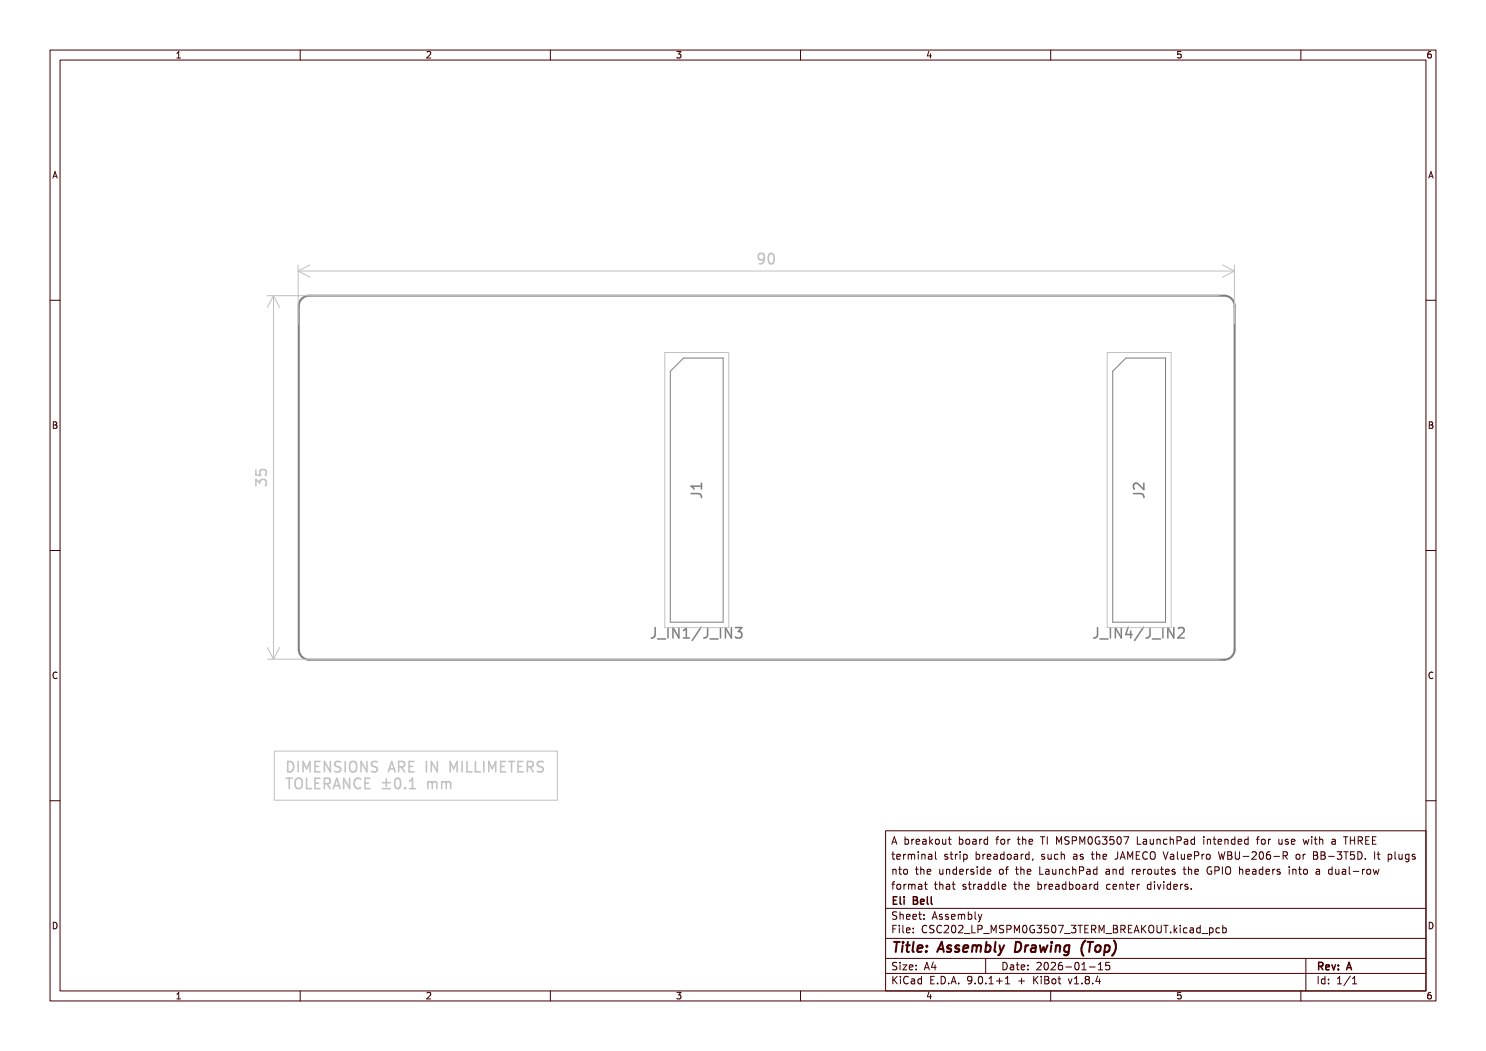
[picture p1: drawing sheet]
<svg xmlns="http://www.w3.org/2000/svg" width="297mm" height="210mm" viewBox="0 0 297 210" stroke-linecap="round" stroke-linejoin="round" font-family="sans-serif">
<path d="M60.3 59.7l.9-.5 .6-.1h182.9a2.08 2.08 0 0 1 2.1 2.1v68.5a2.08 2.08 0 0 1-2.1 2.1h-182.9a2.08 2.08 0 0 1-2.1-2.1v-68.5l.1-.6z" fill="none" stroke="#818181" stroke-width=".42"/>
<g fill="none" stroke="#848484" stroke-width=".31">
<path d="M138.1 98.6h1.5a.67 .67 0 0 1 .6 .8M140.2 96.5v1.2M140.2 97.1h-2.1l.6 .6M226.5 98.6h1.5a.67 .67 0 0 1 .6 .8M228.6 96.5v1.3l-1.2-1.2a.56 .56 0 0 0-.9 .3v.5l.2 .3M130.9 125.4v1.5a.67 .67 0 0 1-.8 .6M131.4 127.7h1.6M133.5 125.4v2.1M135.7 125.4v2.1l-1.2-2.1v2.1M136.6 127.5h1.2M136.6 126l.6-.6v2.1M140.1 125.3l-1.7 2.7"/>
<path d="M141.4 125.4v1.5a.67 .67 0 0 1-.8 .6M141.9 127.7h1.6M144 125.4v2.1M146.2 125.4v2.1l-1.2-2.1v2.1M147 125.4h1.3l-.7 .8a.56 .56 0 0 1 .7 .4v.5l-.2 .3-.8 .1-.3-.2M219.4 125.4v1.5a.67 .67 0 0 1-.8 .6M219.9 127.7h1.5M221.9 125.4v2.1M224.1 125.4v2.1l-1.2-2.1v2.1M225.5 125.3l-.5 1.5h1.3M226 126.1v1.4M228.6 125.3l-1.8 2.7"/>
<path d="M229.8 125.4v1.5a.67 .67 0 0 1-.7 .6M230.3 127.7h1.6M232.4 125.4v2.1M234.6 125.4v2.1l-1.2-2.1v2.1M235.5 125.6l.3-.2 .7 .1a.56 .56 0 0 1 .1 .8l-1.2 1.2h1.3"/>
</g>
<path d="M134 74.2l2.6-2.7h7.9v52.8h-10.5zM222.4 74.2l2.6-2.7h8v52.8h-10.6z" fill="none" stroke="#848484" stroke-width=".21"/>
<path d="M132.9 70.4h12.8v55h-12.8zM221.3 70.4h12.8v55h-12.8z" fill="none" stroke="#c2c2c2" stroke-width=".2"/>
<g fill="none" stroke="#c2c2c2" stroke-width=".31">
<path d="M152.8 51.5l-.4 .4h-.4l-.4-.4v-.5l.2-.3 .6-.1 .3 .2a1.37 1.37 0 0 1-.5 1.9h-.4M153.8 50.7a.49 .49 0 0 1 .8 .3 1.07 1.07 0 0 1-.6 1.7 1.38 1.38 0 0 1-.2-2zM51.1 93.9v1l1 .1-.2-.3 .1-.7 .3-.2 .7 .1 .2 .3v.5l-.2 .3M51.1 97.1v-1.3l.8 .7a.56 .56 0 0 1 .4-.7h.5l.3 .2 .1 .8-.2 .3M57.2 155.5h1.2M57.5 152.2a1.05 1.05 0 0 1 1.2 1 1.05 1.05 0 0 1-1.2 1zM57.8 155.5v2.1M59.3 155.6a.69 .69 0 0 1 .7 0 .69 .69 0 0 1 .4 .6v.7a.69 .69 0 0 1-.7 .7 .69 .69 0 0 1-.7-.7v-.7zM59.6 152.2v2M60.6 154.2v-2l.7 1.4 .7-1.4v2M61.3 155.5v2.1h1M63 153.1h.6"/>
<path d="M63 156.5h.6M63.9 152.2h-.9v2h.9M63.9 155.5h-.9v2.1h.9M64.8 156.6h.8a.56 .56 0 0 0 .4-.6 .56 .56 0 0 0-.4-.5h-.8v2.1M65.3 156.6l.7 1M66 152.2v2l-1.2-2v2M66.6 157.6l.7-2.1 .7 2.1M66.8 157h1M68.1 152.3h-1a.5 .5 0 0 0-.2 .5 .5 .5 0 0 0 .4 .3 .76 .76 0 0 1 .8 .5l-.1 .4-.3 .2-.8-.1M69 152.2v2M69.9 155.5v2.1l-1.2-2.1v2.1M70.2 152.3a.69 .69 0 0 1 .7-.1 .69 .69 0 0 1 .4 .6v.7a.69 .69 0 0 1-.7 .8 .69 .69 0 0 1-.7-.8v-.7z"/>
<path d="M72.1 155.7a.84 .84 0 0 0-1.1 0 .84 .84 0 0 0-.2 1 .78 .78 0 0 0 .4 .8 .78 .78 0 0 0 .9-.1M72.9 156.5h.7M73.3 152.2v2l-1.1-2v2M73.9 155.5h-1v2.1h1M75.4 152.3h-1a.5 .5 0 0 0-.2 .5 .5 .5 0 0 0 .4 .3 .76 .76 0 0 1 .8 .5l-.1 .4-.3 .2-.8-.1M76.4 157.6h1.6M76.4 156.4h1.6M77.2 155.6v1.6M77.6 154.2l.7-2 .7 2M77.8 153.6h1M79.2 155.6a.49 .49 0 0 1 .8 .3 1.07 1.07 0 0 1-.6 1.7 1.38 1.38 0 0 1-.2-2zM79.7 153.2h.8a.56 .56 0 0 0 .4-.5 .56 .56 0 0 0-.4-.5h-.8v2"/>
<path d="M80.2 153.2l.7 1M81 157.4v.2M81.8 153.1h.7M81.9 157.6h1.1M81.9 156.1l.6-.6v2.1M82.7 152.2h-.9v2h.9M85.2 152.2v2M85.5 156.2v1.4M85.5 156.4a.51 .51 0 0 1 .9 .1M86.4 156.5l.3-.3 .5 .1 .1 1.3M86.4 156.5v1.1M87.4 152.2v2l-1.2-2v2"/>
<path d="M88.3 156.4a.51 .51 0 0 1 .9 .1M88.3 156.2v1.4M89.2 156.5l.3-.3 .5 .1 .1 1.3M89.2 156.5v1.1M90 154.2v-2l.7 1.4 .7-1.4v2M92.3 152.2v2M93.3 152.2v2h1M95 152.2v2h1M96.7 152.2v2M97.7 154.2v-2l.7 1.4 .7-1.4v2M100.1 153.1h.7M101.1 152.2h-1v2h1"/>
<path d="M101.6 152.2h1.2M102.2 152.2v2M103.5 153.1h.7M104.5 152.2h-1v2h1M105.4 153.2h.8a.56 .56 0 0 0 .4-.5 .56 .56 0 0 0-.4-.5h-.8v2M105.9 153.2l.7 1M108.6 152.3h-1a.5 .5 0 0 0-.2 .5 .5 .5 0 0 0 .4 .3 .76 .76 0 0 1 .8 .5l-.1 .4-.3 .2-.8-.1"/>
</g>
<g fill="none" stroke="#c2c2c2" stroke-width=".21">
<path d="M53.4 59.1h190.2M54.7 59.1v72.6M54.7 59.1l1.2 2.3M54.7 59.1l-1.3 2.3M59.6 52.9v11.9M59.6 54.2h187.1M59.6 54.2l2.3 1.2M61.9 52.9l-2.3 1.3M244.4 52.9l2.3 1.3M246.7 52.9v11.7M246.7 54.2l-2.3 1.2M53.4 131.7h190.2"/>
<path d="M53.4 129.4l1.3 2.3M55.9 129.4l-1.2 2.3M54.8 150.1h56.6v9.8h-56.6z"/>
</g>
<g fill="none" stroke="#480000" stroke-width=".2">
<path d="M10 10h277v190h-277zM12 12h273v186h-273zM35.3 11.6h.8M35.3 10.7l.4-.4v1.3M60 10v2M85.3 10.4l.5-.1 .3 .4-.8 .9h.8M110 10v2M135.3 10.3h.8l-.4 .5 .3 .1v.6l-.2 .1-.5-.1M160 10v2M185.7 10.2l-.4 1h.9M186 10.7v.9M210 10v2"/>
<path d="M236 10.3h-.6l-.1 .6 .2-.1 .5 .1 .1 .1-.1 .5-.2 .1-.5-.1M260 10v2M286 10.3l-.4 .1-.2 .2-.1 .7 .3 .3 .4-.1 .1-.5-.1-.1-.4-.1-.3 .2M10.6 35.6l.4-1.3 .4 1.3M10.7 35.2h.6M285.6 35.6l.4-1.3 .4 1.3M285.7 35.2h.6M10 60h2M285 60h2M10.7 84.3h.4l.2 .2-.2 .4 .2 .1 .1 .3-.2 .3h-.5zM10.7 84.9h.4M285.7 84.3h.4l.2 .2-.2 .4 .2 .1 .1 .3-.2 .3h-.5z"/>
<path d="M285.7 84.9h.4M10 110h2M285 110h2M11.4 134.4a.62 .62 0 0 0-.9 .5 .62 .62 0 0 0 .7 .7l.2-.1M286.4 134.4a.62 .62 0 0 0-.9 .5 .62 .62 0 0 0 .7 .7l.2-.1M10 160h2M285 160h2M177 166h108v32h-108zM178.2 176.7h.6M178.2 170.7h.6M178.2 168.7l.5-1.5 .5 1.5M178.4 168.3h.7"/>
<path d="M178.5 170.2v1.3l.3 .2M178.5 173.7v1M178.5 173.8l.2-.1 .3 .1 .1 .9M178.8 176.2l-.3 .2v1.3M179.2 171.2l.8-.1-.1-.3-.4-.1-.3 .2 .1 .7h.6M179.4 176.8l.3-.1 .3 .3v.4l-.3 .3-.3-.1-.2-.2zM179.6 173.7h.6M179.8 173.2v1.3l.4 .2M180.6 170.7v1M180.7 176.7v1M180.7 173.8l.4-.1 .3 .3v.4l-.3 .3-.4-.1-.1-.2zM180.9 167.8l.4-.1 .3 .3-.1 .6h-.6"/>
<path d="M180.9 167.2v1.5M181 170.7l-.4 .3M181.1 176.7l-.4 .3M181.5 170.8l.5-.1 .2 .2M181.5 170.7v1M181.6 176.8l.4-.1 .2 .2M181.6 176.7v1M182.2 170.9l.2-.2 .3 .1 .1 .9M182.2 170.9v.8M182.2 176.9l.3-.2 .3 .1 .1 .9M182.2 167.7v1M182.2 176.9v.8"/>
<path d="M182.7 167.7l-.5 .3M183 173.7h.5M183.1 168.2l.7-.1-.1-.3-.4-.1-.2 .2 .1 .7h.5M183.2 173.2v1.3l.3 .2M183.5 170.2v.1M183.5 170.7v1M183.6 176.8h.6v.9M184 173.8l.2-.1 .4 .1 .1 .9M184 173.2v1.5M184.2 177.1h-.5l-.2 .2 .2 .4 .5-.1M184.2 170.7v1M184.2 170.8l.3-.1 .3 .1 .1 .9"/>
<path d="M184.5 167.8h.5l.1 .9M184.7 176.7h.6M185 176.2v1.3l.3 .2M185.1 168.1h-.5l-.2 .2 .2 .4 .5-.1M185.3 174.2l.7-.1v-.3l-.5-.1-.2 .2 .1 .7h.6M185.6 170.8h.6v.9M185.8 167.2v1.5M186 168.1l.4 .6M186.2 171.1h-.5l-.2 .2 .2 .4 .5-.1M186.4 167.7l-.6 .6M186.7 176.7h.6M187 176.2v1.3l.3 .2"/>
<path d="M187 170.2v1.3l.2 .2M187.1 167.8l.4-.1 .2 .3v.4l-.2 .3-.4-.1-.1-.2zM187.8 173.7l.1 .9 .3 .1 .3-.1M187.8 176.8l.2-.1 .4 .1 .1 .9M187.8 176.2v1.5M188.4 167.7l.1 .9 .3 .1 .2-.1M188.5 173.7v1M189 167.7v1M189.2 176.8h.5l.1 .9M189.2 173.8l.2-.1 .3 .1 .1 .9M189.2 173.7v1M189.4 170.8l-.4-.1-.2 .2 .1 .2 .5 .2v.3h-.6"/>
<path d="M189.5 167.7h.6M189.7 167.2v1.3l.4 .2M189.8 177.1h-.5l-.2 .2 .2 .4 .5-.1M189.9 170.7h.6M190.1 170.2v1.3l.4 .2M190.3 176.7h.6M190.5 176.2v1.3l.4 .2M191 170.7v1M191.2 173.8l-.5-.1-.2 .3 .1 .6h.6M191.2 173.2v1.5M191.4 170.7l-.4 .3M191.7 167.8l.5-.1 .3 .3-.2 .6h-.6"/>
<path d="M191.7 167.2v1.5M191.8 174.2l.7-.1v-.3l-.5-.1-.2 .2 .1 .7h.6M191.9 170.2v.1M191.9 170.7v1M192.6 170.8l.4-.1 .3 .3-.1 .6h-.6M192.6 170.7v1.5M193 176.8l-.3-.1-.2 .2v.2l.5 .2v.3h-.5M193.1 167.8l.2-.1 .4 .1 .1 .6-.1 .2-.4 .1-.2-.1zM193.2 173.7v1M193.5 176.7h.6M193.6 173.7l-.4 .3M193.7 176.2v1.3l.4 .2"/>
<path d="M194.5 167.8h.5l.1 .9M194.6 176.7v1M194.6 173.8l-.4-.1-.2 .2 .1 .2 .5 .2v.3h-.6M195 176.7l-.4 .3M195.1 168.1h-.5l-.2 .2 .2 .4 .5-.1M195.1 170.8l.4-.1 .3 .3-.1 .6h-.6M195.1 170.2v1.5M195.3 173.2v.1M195.3 173.7v1M195.5 176.8h.6l.1 .9M195.8 167.7v1M196.2 177.1h-.5l-.2 .2 .2 .4 .5-.1"/>
<path d="M196.2 167.7l-.4 .3M196.5 170.7v1M196.7 173.8l-.5-.1-.2 .3 .1 .6h.6M196.7 173.2v1.5M196.9 170.7l-.4 .3M197.3 171.2l.7-.1v-.3l-.5-.1-.2 .2 .1 .7h.6M197.3 174.2l.7-.1v-.3l-.5-.1-.2 .2 .1 .7h.6M197.4 167.8l-.4-.1-.3 .3 .1 .6h.6M197.4 167.2v1.5M197.5 176.8l-.4-.1-.3 .3 .2 .6h.5M197.5 176.2v1.5M198.7 170.8h.5l.1 .9"/>
<path d="M198.9 176.8l-.4-.1-.3 .3 .1 .6h.6M198.9 176.2v1.5M199 167.7h.6M199.3 171.1h-.5l-.2 .2 .2 .4 .5-.1M199.6 176.2v1.3l.2 .2M199.6 167.2l-.4 .2v1.3M199.9 173.8l.3-.1 .3 .3v.4l-.3 .3-.3-.1-.2-.2zM200.1 167.8l.2-.1 .4 .1 .1 .6-.1 .2-.4 .1-.2-.1zM200.3 177.2l.7-.1v-.3l-.5-.1-.2 .2 .1 .7h.6M200.7 170.8l-.5-.1-.2 .3 .1 .6h.6M200.7 170.2v1.5M201 173.7h.5"/>
<path d="M201.4 170.8l.2-.1 .4 .1 .1 .6-.1 .2-.4 .1-.2-.1zM201.5 167.7v1M201.5 173.2l-.3 .2v1.3M201.9 167.7l-.4 .3M202.6 176.7h.6M202.7 170.8h.6l.1 .9M202.8 176.2v1.3l.4 .2M203 173.7h.5M203.2 173.2v1.3l.3 .2M203.3 167.7h.6M203.4 171.1h-.5l-.2 .2 .2 .4 .5-.1M203.5 167.2v1.3l.4 .2"/>
<path d="M203.7 176.8l.2-.1 .3 .1 .1 .9M203.7 176.2v1.5M204 173.8l.2-.1 .4 .1 .1 .9M204 173.2v1.5M204.1 170.7v1M204.4 167.2v1.5M204.4 167.8l.2-.1 .4 .1v.9M204.5 170.7l-.4 .3M205 177.2l.7-.1-.1-.3-.4-.1-.2 .2v.7h.6M205.3 174.2l.7-.1v-.3l-.5-.1-.2 .2 .1 .7h.6M205.7 170.8l-.5-.1-.2 .3 .1 .6h.6M205.7 168.2l.7-.1-.1-.3-.4-.1-.2 .2v.7h.6"/>
<path d="M205.7 170.2v1.5M206.5 171.6l-.2 .3M207.5 176.8l.4-.1 .3 .3-.2 .6h-.5M207.5 176.2v1.5M207.8 173.2v1.5h.7M208 167.2h.8M208.4 167.2v1.5M208.7 170.8l-.3-.1-.2 .2v.2l.5 .2v.3h-.5M208.8 176.7v1M209 173.8h.6l.1 .9M209.2 176.7l-.4 .3M209.3 167.2v1.5"/>
<path d="M209.5 170.7v.9l.4 .1 .2-.1M209.7 177.2l.7-.1-.1-.3-.4-.1-.2 .2v.7h.6M209.7 174.1h-.5l-.2 .2 .2 .4 .5-.1M210.1 170.7v1M210.4 173.7l.1 .9 .3 .1 .2-.1M211 173.7v1M211 176.8h.6l.1 .9M211.2 168.7v-1.5l.5 1.1 .5-1.1v1.5M211.5 170.8l-.5-.1-.3 .3 .2 .6h.6M211.7 177.1h-.5l-.2 .2 .2 .4 .5-.1M211.7 173.8l.3-.1 .3 .1 .1 .9M211.7 173.7v1"/>
<path d="M212.1 170.8l.2-.1 .4 .1v.9M212.1 170.2v1.5M213 176.8l-.4-.1-.3 .3 .2 .6h.5M213 176.2v1.5M213.7 167.3l-.6-.1-.3 .3 .2 .3 .6 .3v.5l-.2 .1-.6-.1M213.7 176.8l.5-.1 .3 .3-.2 .6h-.6M213.7 173.8l-.4-.1-.3 .3 .2 .6h.5M213.7 176.2v1.5M214.3 168l.7-.1 .2-.2-.1-.4-.2-.1h-.6v1.5M214.4 173.8l.2-.1 .4 .1v.9M214.4 173.2v1.5M214.6 170.8h.6v.9"/>
<path d="M215.1 176.8l.2-.1 .4 .1 .1 .6-.1 .2-.4 .1-.2-.1zM215.2 171.1h-.5l-.2 .2 .2 .4 .5-.1M215.7 174l.8-.1 .1-.2-.1-.4-.2-.1h-.6v1.5M215.8 168.7v-1.5l.5 1.1 .5-1.1v1.5M216.5 170.8l-.4-.1-.2 .2 .1 .2 .5 .2v.3h-.6M216.5 176.8h.5l.1 .9M217.1 177.1h-.5l-.2 .2 .2 .4 .5-.1M217.2 173.8h.6l.1 .9M217.6 167.3l.2-.1a.8 .8 0 0 1 .5 .7 .8 .8 0 0 1-.5 .8l-.2-.1-.1-.5zM217.8 176.7v1M217.9 174.1h-.5l-.2 .2 .2 .4 .5-.1M218.1 170.7h.6"/>
<path d="M218.2 176.7l-.4 .3M218.3 170.2v1.3l.4 .2M219.2 170.8l.2-.1 .3 .1 .1 .9M219.2 170.2v1.5M219.2 173.8l-.4-.1-.3 .3 .2 .6h.5M219.2 173.2v1.5M219.4 176.8l-.4-.1-.3 .3 .1 .6h.6M219.4 176.2v1.5M219.7 167.3a.7 .7 0 0 0-.8 .6 .7 .7 0 0 0 .8 .7l.1-.5h-.3M220.3 167.2h.9l-.5 .6 .5 .1v.7l-.2 .1-.7-.1M220.5 171.2l.7-.1-.1-.3-.4-.1-.2 .2v.7h.6M221.1 173.8h.6v.9"/>
<path d="M221.7 174.1h-.5l-.2 .2 .2 .4 .5-.1M221.9 176.8l-.4-.1-.3 .3 .1 .6h.6M222.5 177.2l.7-.1-.1-.3-.4-.1-.2 .2v.7h.6M222.5 173.7v1M222.5 173.8l.2-.1 .3 .1 .1 .9M222.6 167.2h-.7l-.1 .7 .2-.1h.5l.2 .3-.1 .5-.2 .1-.6-.1M223.4 170.2v1.1a.48 .48 0 0 1-.6 .4M223.4 167.3l.2-.1a.8 .8 0 0 1 .5 .7 .8 .8 0 0 1-.5 .8l-.2-.1-.2-.5zM223.8 176.8l.2-.1 .4 .1 .1 .9M223.8 176.7v1M223.9 171.7l.5-1.5 .5 1.5M224 171.3h.7"/>
<path d="M224.5 173.8l-.5-.1-.3 .3 .2 .6h.6M224.5 173.2v1.5M224.6 167.2h1l-.6 1.5M225 176.7h.5M225.2 176.2v1.3l.3 .2M225.4 171.7v-1.5l.5 1.1 .5-1.1v1.5M226 177.2l.7-.1-.1-.3-.4-.1-.2 .2v.7h.6M226.3 173.7v1M226.7 173.7l-.4 .3M227.1 170.9h.5M227.2 174.2l.7-.1-.1-.3-.4-.1-.2 .2v.7h.6M227.3 167.2v1.5h.7"/>
<path d="M227.3 176.7v1M227.7 176.7l-.4 .3M227.8 170.2h-.7v1.5h.7M228.5 173.7v1M228.5 167.8h.6l.1 .9M229 173.7l-.5 .3M229.2 168.1h-.5l-.2 .2 .2 .4 .5-.1M229.3 170.3a.71 .71 0 0 0-1 .5 .71 .71 0 0 0 .7 .9l.3-.1M229.5 173.8l.4-.1 .3 .3v.4l-.3 .3-.4-.1-.1-.2zM229.9 167.7l.1 .9 .3 .1 .2-.1M230 176.8l-.4-.1-.3 .3 .2 .6h.5M230 176.2v1.5"/>
<path d="M230.1 170.3a.5 .5 0 0 1 .5-.1 .5 .5 0 0 1 .3 .5v.5a.5 .5 0 0 1-.5 .5 .5 .5 0 0 1-.5-.5v-.5zM230.5 167.7v1M230.7 176.2v.1M230.7 176.7v1M230.8 173.7l.1 .9 .3 .1 .3-.1M231.2 167.8l.3-.1 .3 .1 .1 .9M231.2 167.7v1M231.3 176.7l.4 1 .3-1M231.5 173.7v1M232 173.7h.5M232.2 173.2v1.3l.3 .2M232.5 170.2l.5 1.5 .5-1.5"/>
<path d="M232.6 176.2v.1M232.6 176.7v1M233 174.2l.7-.1-.1-.3-.4-.1-.2 .2v.7h.6M233.2 167.8l-.4-.1-.3 .3 .2 .6h.5M233.9 167.8l.2-.1 .4 .1v.9M233.9 167.2v1.5M234 176.2v1.5M234 176.8l-.5-.1-.3 .3 .2 .6h.6M234 170.8h.5l.1 .9M234.6 171.1h-.5l-.2 .2 .2 .4 .5-.1M234.6 177.2l.7-.1-.1-.3-.4-.1-.2 .2 .1 .7h.5M234.8 173.8l-.3-.1-.3 .2 .1 .2 .5 .2v.3h-.6"/>
<path d="M235.2 168l.8-.1 .1-.2-.1-.4-.2-.1h-.6v1.5M235.3 170.2v1.3l.2 .2M236 176.7v1M236.1 170.7l.1 .9 .3 .1 .2-.1M236.4 176.7l-.4 .3M236.5 173.7h.5M236.7 173.2v1.3l.3 .2M236.7 170.7v1M236.7 167.8h.6l.1 .9M237.4 176.8l-.4-.1-.2 .2 .1 .2 .5 .2v.3h-.6M237.4 168.1h-.5l-.2 .2 .2 .4 .5-.1M237.4 171.2l.7-.1-.1-.3-.4-.1-.2 .2 .1 .7h.5"/>
<path d="M237.5 173.8l.2-.1 .4 .1 .1 .9M237.5 173.2v1.5M238.1 177.6v.1M238.7 167.8l-.4-.1-.3 .3 .2 .6h.5M238.7 171l.8-.1 .1-.2-.1-.4-.2-.1h-.6v1.5M238.7 167.2v1.5M238.8 174.2l.7-.1v-.3l-.5-.1-.2 .2 .1 .7h.6M240.2 170.7v1M240.6 167.2v.1M240.6 167.7v1M240.7 170.7l-.5 .3M241.2 170.8l.2-.1 .4 .1 .1 .6-.2 .2-.3 .1-.2-.1z"/>
<path d="M241.3 167.8l.2-.1 .4 .1 .1 .9M241.3 167.7v1M242.1 173.3a.7 .7 0 0 0-.9 .6 .7 .7 0 0 0 .9 .7l.1-.5h-.3M242.5 167.7h.5M242.7 167.2v1.3l.3 .2M242.8 174l.7-.1 .2-.2-.1-.4-.2-.1h-.6v1.5M243.5 168.2l.7-.1-.1-.3-.4-.1-.2 .2v.7h.6M243.5 170.2l.4 1.5 .3-1.1 .3 1.1 .3-1.5M244.3 173.2v1.5M244.8 167.8l.2-.1 .4 .1 .1 .9M244.8 167.7v1M245 173.4a.5 .5 0 0 1 .6-.2 .5 .5 0 0 1 .4 .5v.5a.5 .5 0 0 1-.5 .5 .5 .5 0 0 1-.5-.5z"/>
<path d="M245.4 170.2l.7 .1 .1 .3-.3 .3a.4 .4 0 0 1 .4 .4 .4 .4 0 0 1-.3 .4h-.6zM245.4 170.9h.5M246.8 167.8l-.4-.1-.3 .3 .1 .6h.6M246.8 167.2v1.5M246.9 170.2v1.2l.3 .3h.3l.2-.3v-1.2M247.5 168.2l.7-.1-.1-.3-.4-.1-.2 .2v.7h.6M247.7 173.8l.3-.1 .3 .1 .1 .9M247.7 173.2v1.5M248.5 171.1h1.1M249 174.2l.7-.1v-.3l-.5-.1-.2 .2 .1 .7h.6M249.5 167.8l-.5-.1-.3 .3 .2 .6h.6M249.5 167.2v1.5"/>
<path d="M250.2 170.3l.6-.1 .3 .4-.9 1.1h.9M250.4 173.8h.6v.9M251 174.1h-.5l-.2 .2 .2 .4 .5-.1M251.1 167.7h.6M251.7 167.2l-.4 .2v1.3M251.9 170.3l.1-.1a.8 .8 0 0 1 .5 .7 .8 .8 0 0 1-.5 .8 1 1 0 0 1-.1-1.4zM252.2 167.8l.2-.1 .4 .1 .1 .6-.2 .2-.3 .1-.2-.1zM252.4 173.8l-.4-.1-.3 .3 .1 .6h.6M252.4 173.2v1.5M253 174.2l.7-.1v-.3l-.5-.1-.2 .2 .1 .7h.6M253.5 167.7v1M253.8 170.2l-.4 .1a1.01 1.01 0 0 0 0 1.4l.5-.1 .1-.5-.3-.3h-.5l-.1 .3"/>
<path d="M254 167.7l-.5 .3M254.4 173.7v1M254.6 171.1h1.1M254.8 173.7l-.4 .3M255.6 167.7l.1 .9 .3 .1 .2-.1M255.8 173.8l-.3-.1-.3 .2 .1 .2 .5 .2v.3h-.6M256.2 167.7v1M256.5 171l.7-.1 .1-.2-.1-.4-.2-.1h-.5v1.5M256.8 171l.5 .7M257.5 167.8l-.4-.1-.2 .2 .1 .2 .5 .2v.3h-.6M257.7 173.2v.1M257.7 173.7v1"/>
<path d="M258.1 168.2l.7-.1-.1-.3-.4-.1-.2 .2 .1 .7h.5M258.4 173.8l.2-.1 .4 .1v.9M258.4 173.7v1M259.2 170.8l.3-.1 .3 .3v.4l-.3 .3-.3-.1-.2-.2zM259.5 173.7h.6M259.7 173.2v1.3l.4 .2M260.5 170.7v1M260.5 167.7l.2 1 .3-.7 .3 .7 .3-1M260.7 173.8l.3-.1 .3 .3v.4l-.3 .3-.3-.1-.2-.2zM260.9 170.7l-.4 .3M262.2 167.2v.1M262.2 167.7v1"/>
<path d="M262.5 170.2l.7 .1 .1 .3-.3 .3a.4 .4 0 0 1 .4 .4 .4 .4 0 0 1-.3 .4h-.6zM262.5 170.9h.5M262.7 167.7h.5M262.9 167.2v1.3l.3 .2M263.1 173.8h.6v.9M263.7 174.1h-.5l-.2 .2 .2 .4 .5-.1M263.7 167.2v1.5M263.7 167.8l.3-.1 .3 .1 .1 .9M264 170.2h.5l.3 .3-.3 .4 .3 .2 .1 .3-.3 .3h-.6zM264 170.9h.5M265.5 171.1h1.2M266.2 173.8l-.4-.1-.3 .3 .2 .6h.5"/>
<path d="M266.2 173.2v1.5M266.2 167.8h.6l.1 .9M266.9 168.1h-.5l-.2 .2 .2 .4 .5-.1M267 173.7v.9l.4 .1 .2-.1M267.2 170.2h1l-.5 .6 .4 .1v.7l-.2 .1-.7-.1M267.6 173.7v1M268.3 173.8h.6l.1 .9M268.5 167.2h.9M268.6 170.2h.9M269 174.1h-.5l-.3 .2 .3 .4 .5-.1M269 167.2v1.5M269 170.2v1.5"/>
<path d="M269.7 173.2v1.3l.2 .2M269.9 167.2v1.5M269.9 167.9h.8M270.5 174.1h1.1M270.7 170.2h-.7l-.1 .7 .2-.1h.5l.1 .3v.5l-.2 .1-.6-.1M270.7 167.2v1.5M271.4 170.2a.76 .76 0 0 1 .9 .7 .76 .76 0 0 1-.9 .8zM271.5 168l.7-.1 .1-.2-.1-.4-.2-.1h-.5v1.5M271.8 168l.5 .7M272.3 173.7v1M272.7 173.7l-.4 .3M272.9 171.6v.1"/>
<path d="M273 167.9h.5M273.3 173.8l.4-.1 .3 .3v.4l-.3 .3-.4-.1-.1-.2zM273.7 167.2h-.7v1.5h.7M274.3 167.9h.5M274.5 173.7l.2 1 .3-.7 .3 .7 .3-1M274.7 170.2v1.5M275 167.2h-.7v1.5h.7M275.2 170.7h.6M275.5 170.2v1.3l.3 .2M277.5 170.8l.4-.1 .3 .3-.2 .6h-.5M277.5 170.7v1.5M278.8 170.2v1.3l.2 .2"/>
<path d="M279.6 170.7l.1 .9 .3 .1 .2-.1M280.2 170.7v1M281.6 170.8l-.4-.1-.3 .3 .1 .6h.6M281.6 170.7v1.2l-.3 .3-.3-.1M282.8 170.8l-.3-.1-.3 .2 .1 .2 .5 .2v.3h-.6M10.7 184.3a.66 .66 0 0 1 .7 .6 .66 .66 0 0 1-.7 .7zM35.3 198.7l.4-.4v1.3M35.3 199.6h.8M60 198v2M85.3 198.4l.5-.1 .3 .4-.8 .9h.8M110 198v2M135.3 198.3h.8l-.4 .5 .3 .1v.6l-.2 .1-.5-.1"/>
<path d="M160 198v2M177 194.5h108M177 191.5h108M177 187.5h108M177 181.5h108M178.5 195.1v1.5M178.5 185.6h.5M178.7 195.7l.6 .9M179.2 184.9h-.7v1.5M179.2 192.4l-.5-.1-.2 .1v.5l.6 .3 .1 .3-.2 .3-.6-.1M179.2 182.3l-.5-.1-.2 .1v.5l.6 .3 .1 .3-.2 .3-.6-.1M179.3 195.1l-.8 .9"/>
<path d="M179.7 184.9v.1M179.7 185.4v1M179.9 182.2v1.5M179.9 192.3v.1M179.9 192.8v1M179.9 182.8l.2-.1 .4 .1v.9M180 195.1v.1M180 195.6v1M180.5 192.8h.7l-.7 1h.7M180.5 184.9v1.3l.2 .2M181.2 185.9l.7-.2-.1-.2-.4-.1-.2 .2v.7h.6M181.2 183.2l.7-.1-.1-.3-.4-.1-.2 .2v.7h.6"/>
<path d="M181.5 195.2a.71 .71 0 0 0-1 .5 .71 .71 0 0 0 .7 .9l.3-.1M181.7 193.3l.8-.1-.1-.3-.4-.1-.3 .2 .1 .7h.6M182.2 195.7h.5l.1 .9M182.5 183.2l.7-.1-.1-.3-.4-.1-.2 .2v.7h.6M182.5 186.3v.1M182.5 185.5v.1M182.8 196h-.5l-.2 .2 .2 .4 .5-.1M183.1 193.7v.1M183.1 192.9v.1M183.6 182.7h.6M183.8 182.2v1.3l.4 .2M184.2 195.7l-.5-.1-.2 .3 .1 .6h.6"/>
<path d="M184.2 195.1v1.5M184.7 183.6v.1M184.7 182.8v.1M184.7 193.8l.5-1.5 .5 1.5M184.9 193.4h.7M185.2 185a.71 .71 0 0 0-.9 .5 .71 .71 0 0 0 .7 .9l.2-.1M185.7 198.2l-.4 1h.9M186 198.7v.9M186 195.8h.5M186.3 183.7l.5-1.5 .5 1.5M186.5 183.3h.7M186.5 192.2l-.3 1.1h.9"/>
<path d="M186.7 185l-.6-.1-.3 .3 .2 .3 .6 .3v.5l-.2 .1-.6-.1M186.7 195.1h-.7v1.5h.7M186.9 192.8v1M187.4 196.5v.1M188.1 195.1a.76 .76 0 0 1 .9 .7 .76 .76 0 0 1-.9 .8zM188.2 185a.71 .71 0 0 0-1 .5 .71 .71 0 0 0 .7 .9l.3-.1M188.3 182.8l-.3-.1-.3 .2 .1 .2 .5 .2v.3h-.6M188.7 185l.6-.1 .3 .4-.9 1.1h.9M189.5 182.8l-.3-.1-.2 .2v.2l.5 .2v.3h-.5M189.6 196.5v.1M190.1 196.6l.5-1.5 .5 1.5M190.2 183.2l.7-.1-.1-.3-.4-.1-.2 .2v.7h.6"/>
<path d="M190.2 196.2h.8M190.3 185l.2-.1a.8 .8 0 0 1 .5 .7 .8 .8 0 0 1-.5 .8l-.2-.1-.1-.5zM191.5 182.8l.5-.1 .2 .2M191.5 182.7v1M191.6 196.5v.1M191.6 185l.6-.1 .3 .4-1 1.1h1M192.2 182.9l.2-.2 .3 .1 .1 .9M192.2 182.9v.8M192.7 186.5h1.2M193.5 182.8l.5-.1 .2 .3-.1 .6h-.6M193.5 182.2v1.5M194.2 195.7l-.2 .3h-.3l-.3-.3 .1-.5 .5-.1 .2 .1a.99 .99 0 0 1-.4 1.4h-.3"/>
<path d="M194.2 184.9v1.5h.8M194.9 196.5v.1M194.9 182.2v1.3l.2 .2M195.5 185.7l.7-.1 .1-.2-.1-.4-.2-.1h-.5v1.5M195.5 182.7l.4 1M195.7 195.2l.2-.1a.8 .8 0 0 1 .5 .7 .8 .8 0 0 1-.5 .8l-.2-.1-.2-.5zM195.9 183.7l-.4 .5M196.2 182.7l-.3 1M196.6 186.5h1.1M197 191.5v3M197 196.5v.1M197.7 196.6h.8"/>
<path d="M197.7 195.5l.4-.4v1.5M198.1 186.4v-1.5l.5 1.1 .5-1.1v1.5M199.2 196h1.1M199.7 195.4v1.2M200.5 192.3a.76 .76 0 0 1 .8 .7 .76 .76 0 0 1-.8 .8zM200.6 185l-.6-.1-.2 .1v.5l.7 .2 .1 .4-.3 .3-.6-.1M201 196.6h.8M201 195.5l.4-.4v1.5M201.2 185.7l.8-.1 .1-.2-.1-.4-.2-.1h-.6v1.5M202 192.9h.5l.1 .9M202.6 193.2h-.5l-.2 .2 .2 .4 .5-.1M202.7 186.4v-1.5l.5 1.1 .5-1.1v1.5"/>
<path d="M203.1 192.8h.6M203.3 192.3v1.3l.4 .2M203.6 196h1.1M204.1 193.3l.7-.1-.1-.3-.4-.1-.2 .2 .1 .7h.5M204.2 195.4v1.2M204.5 185l.2-.1a.8 .8 0 0 1 .6 .7 .8 .8 0 0 1-.6 .8l-.2-.1-.1-.5zM205.5 193.7v.1M205.5 192.9v.1M206.6 195.1v1.5M206.7 185a.7 .7 0 0 0-.9 .6 .7 .7 0 0 0 .9 .7v-.6h-.2M206.8 195.7l.7 .9M207.2 192.4l.6-.1 .3 .4-.9 1.1h.9"/>
<path d="M207.2 184.9h1l-.5 .6 .4 .1v.7l-.2 .1-.7-.1M207.5 195.1l-.9 .9M208.1 195.1v.1M208.1 195.6v1M208.8 195.1l.7 .1 .1 .3-.3 .3a.4 .4 0 0 1 .4 .4 .4 .4 0 0 1-.3 .4h-.6zM208.8 195.8h.5M208.9 192.4l.1-.1a.8 .8 0 0 1 .5 .7 .8 .8 0 0 1-.5 .8 1 1 0 0 1-.1-1.4zM209.5 184.9h-.7l-.1 .7 .3-.1h.5l.1 .2-.1 .6-.2 .1-.6-.1M210 198v2M210.1 192.4l.6-.1 .3 .4-1 1.1h1M210.4 195.7l.3-.1 .3 .3v.4l-.3 .3-.3-.1-.2-.2zM210.4 185l.1-.1a.8 .8 0 0 1 .5 .7 .8 .8 0 0 1-.5 .8 1 1 0 0 1-.1-1.4z"/>
<path d="M211.5 195.6h.5M211.5 184.9h1l-.6 1.5M211.7 195.1v1.3l.3 .2M212.2 192.3l-.4 .1a1.01 1.01 0 0 0 0 1.4l.5-.1 .1-.5-.3-.3h-.3l-.3 .3M212.7 186.5h1.2M213 193.2h1.2M213.5 195.6l.4 1 .3-1M214.1 184.9h.9l-.5 .6 .5 .1v.7l-.3 .1-.6-.1M214.7 196.6h.9M214.7 195.5l.5-.4v1.5M215 192.4l.2-.1a.8 .8 0 0 1 .5 .7 .8 .8 0 0 1-.5 .8l-.2-.1-.2-.5zM215.5 184.9h.8"/>
<path d="M215.9 184.9v1.5M216.2 193.8h.9M216.2 192.7l.5-.4v1.5M216.2 196.5v.1M216.8 185.6h.5M217.2 195.7l-.3 .3v.3l.3 .3h.3l.2-.3v-.3l-.2-.3M217.2 195.7l-.3-.3 .3-.3h.3l.2 .3-.2 .3M217.2 195.7h.3M217.5 184.9h-.7v1.5h.7M217.7 193.2h1.2M218.2 185.7l.7-.1 .1-.2v-.4l-.3-.1h-.5v1.5M218.4 196.5v.1"/>
<path d="M218.5 185.7l.5 .7M219.4 195l-.4 1.1h1M219.5 193.8h.9M219.5 192.7l.5-.4v1.5M219.7 186.4v-1.5l.5 1.1 .5-1.1v1.5M219.7 195.6v1M221 186.5h1.2M221.7 192.3h-.7v.7l.2-.1h.5l.1 .3-.1 .5-.2 .1-.5-.1M222.5 185.6h.5M222.5 184.9l.7 .1 .1 .3-.3 .3a.4 .4 0 0 1 .4 .4 .4 .4 0 0 1-.3 .4h-.6zM224 185.7l.7-.1 .2-.2-.1-.4-.2-.1h-.6v1.5M224.4 185.7l.5 .7"/>
<path d="M225.5 185.6h.5M226.2 184.9h-.7v1.5h.7M226.7 186.4l.5-1.5 .5 1.5M226.8 186h.7M228.2 184.9v1.5M228.4 185.5l.6 .9M229 184.9l-.8 .8M229.8 185a.5 .5 0 0 1 .5-.1 .5 .5 0 0 1 .3 .5v.5a.5 .5 0 0 1-.5 .5 .5 .5 0 0 1-.5-.5v-.5zM231.2 184.9v1.2l.3 .3 .5-.1 .1-.2v-1.2M232.6 184.9h.9M233 184.9v1.5M234 186.3v.1"/>
<path d="M234.7 184.9v1.5M234.8 185.8l.4 .6M235.2 185.4l-.5 .6M235.9 184.9v.1M235.9 185.4v1M236 198.3h-.6l-.1 .6 .2-.1 .5 .1 .1 .1-.1 .5-.2 .1-.5-.1M237.2 185.5l-.4-.1-.3 .3 .2 .6h.5M237.9 185.5h.6v.9M238.5 185.7l-.5 .1-.2 .2 .2 .4 .5-.1M239.9 185.5l-.4-.1-.3 .3 .1 .6h.6M239.9 184.9v1.5M240.2 186.5h1.2"/>
<path d="M241.7 185.5l.5-.1 .3 .3-.2 .6h-.6M241.7 185.4v1.5M243.7 185.5l-.4-.1-.3 .3 .2 .6h.5M244.4 185.5l.4-.1 .3 .3-.1 .6h-.6M244.4 184.9v1.5M260 198v2M261 191.5v6.5M263.5 195.1v1.5M264.8 195.7l-.4-.1-.3 .3 .1 .6h.6M264.8 195.1v1.5M265.5 196.5v.1M265.5 195.7v.1"/>
<path d="M267.3 196.6h.9M267.3 195.5l.4-.4v1.5M269.9 195l-1.3 2M270.3 196.6h.9M270.3 195.5l.4-.4v1.5M285.7 184.3a.66 .66 0 0 1 .7 .6 .66 .66 0 0 1-.7 .7zM286 198.3l-.4 .1-.2 .2-.1 .8 .3 .2 .4-.1 .1-.5-.1-.1-.4-.1-.3 .2"/>
</g>
<g fill="none" stroke="#480000" stroke-width=".3">
<path d="M178.6 179.9h.5M179.3 179.2h-.7v1.5h.7M179.9 179.2v1.3l.2 .2M180.7 179.2v.1M180.7 179.7v1M182.6 179.9h.5M182.6 179.2l.7 .1v.3l-.2 .3a.4 .4 0 0 1 .3 .4 .4 .4 0 0 1-.3 .4h-.5zM185.3 179.2v1.3l.3 .2M186.1 179.2v1.3l.2 .2M184 180.2l.7-.2-.1-.2-.4-.1-.2 .2 .1 .7h.5M263.6 193.1l.7-.1 .1-.2-.1-.4-.2-.1h-.5v1.5M263.9 193.1l.5 .7"/>
<path d="M265 193.3l.7-.2-.1-.2-.4-.1-.2 .2 .1 .7h.5M266.2 192.8l.4 1 .3-1M267.5 193.6v.2M267.5 192.9v.1M269.1 193.8l.5-1.5 .5 1.5M269.3 193.4h.7"/>
</g>
<g fill="none" stroke="#480000" stroke-width=".4">
<path d="M178.7 188.2h1.1M179.3 188.2l-.3 2M180.4 188.9l-.1 1.3M180.5 188.2v.2M181.1 188.9h.7M181.5 188.2l-.3 1.7 .1 .2 .4 .1M182.6 188.2l-.2 1.7 .2 .3M183.4 189.5l1-.1-.1-.4h-.7l-.3 .9 .3 .3 .6-.1M185.1 190v.2M185.3 189l-.1 .2M187.3 190.2l.9-2 .4 2M187.6 189.6h.9"/>
<path d="M190.1 189a.49 .49 0 0 0-.8 .3l.1 .1 .6 .2 .1 .3-.3 .3-.6-.1M191.7 189a.49 .49 0 0 0-.8 .3l.1 .1 .7 .2v.3l-.3 .3-.6-.1M192.5 189.5l1-.1v-.4h-.8l-.2 .9 .2 .3 .6-.1M194.4 189.1a.49 .49 0 0 1 .8 .1M194.4 188.9l-.1 1.3M195.2 189.2a.5 .5 0 0 1 .8-.2v1.2M195.2 189.2l-.1 1M197.1 189h.7l.2 .3-.1 .5a.66 .66 0 0 1-1 .3M197.2 188.2l-.3 2M199 188.2l-.2 1.7 .2 .3M199.8 188.9l.3 1.3M200.1 190.2l-.3 .5-.3 .2"/>
<path d="M200.7 188.9l-.6 1.3M203.1 188.2a.96 .96 0 0 1 1 .6 .96 .96 0 0 1-.3 1.1l-.5 .3h-.5zM205 188.9l-.2 1.3M205.6 188.9l-.4 .1-.3 .3M206.2 189h.8l-.1 1.2M207 189.4h-.7a.4 .4 0 0 0-.3 .4 .4 .4 0 0 0 .3 .4l.6-.1M207.8 188.9l.3 1.3 .5-.9 .2 .9 .6-1.3M210.1 188.9l-.1 1.3M210.2 188.2v.2M211.1 189.1a.49 .49 0 0 1 .8 .1l-.1 1M211.1 188.9l-.2 1.3M213.7 189a.66 .66 0 0 0-.9 .3l-.1 .5 .1 .3h.8"/>
<path d="M213.8 188.9l-.4 1.8a.57 .57 0 0 1-.7 .1M216.9 187.9a2.36 2.36 0 0 0-.4 3.1M217.4 188.2h1.1M217.9 188.2l-.2 2M219.1 189.1a.52 .52 0 0 1 .5-.2 .52 .52 0 0 1 .4 .4l-.1 .5a.55 .55 0 0 1-.5 .4 .55 .55 0 0 1-.5-.4zM220.9 189h.7l.2 .3-.1 .5a.65 .65 0 0 1-1 .3M220.9 188.9l-.3 2M222.6 187.9a2.32 2.32 0 0 1-.3 3.1"/>
</g>
<g font-size="2.8" fill="#fff">
<text x="151.5" y="52.8">90</text>
<text x="53.3" y="97.1" transform="rotate(-90 53.3 97.1)">35</text>
<text x="140.3" y="99.6" transform="rotate(-90 140.3 99.6)">J1</text>
<text x="228.7" y="99.6" transform="rotate(-90 228.7 99.6)">J2</text>
<text x="130.1" y="127.6">J_IN1/J_IN3</text>
<text x="218.5" y="127.6">J_IN4/J_IN2</text>
<text x="56.8" y="154.1">DIMENSIONS ARE IN MILLIMETERS</text>
<text x="56.8" y="157.5">TOLERANCE ±0.1 mm</text>
</g>
<text font-size="2.7" fill="#fff" x="178" y="190.3">Title: Assembly Drawing (Top)</text>
<g font-size="2" fill="#fff">
<text x="178" y="168.8">A breakout board for the TI MSPM0G3507 LaunchPad intended for use with a THREE</text>
<text x="178" y="171.8">terminal strip breadoard, such as the JAMECO ValuePro WBU-206-R or BB-3T5D. It plugs</text>
<text x="178" y="174.8">nto the underside of the LaunchPad and reroutes the GPIO headers into a dual-row</text>
<text x="178" y="177.8">format that straddle the breadboard center dividers.</text>
<text x="178" y="180.8">Eli Bell</text>
<text x="178" y="183.8">Sheet: Assembly</text>
<text x="178" y="186.5">File: CSC202_LP_MSPM0G3507_3TERM_BREAKOUT.kicad_pcb</text>
<text x="178" y="193.9">Size: A4</text>
<text x="178" y="196.7">KiCad E.D.A. 9.0.1+1 + KiBot v1.8.4</text>
<text x="200" y="193.9">Date: 2026-01-15</text>
<text x="263" y="196.7">Id: 1/1</text>
<text x="263" y="193.9">Rev: A</text>
</g>
<g font-size="1.7" fill="#fff">
<text x="35" y="11.6">1</text>
<text x="85" y="11.6">2</text>
<text x="135" y="11.6">3</text>
<text x="185" y="11.6">4</text>
<text x="235" y="11.6">5</text>
<text x="285" y="11.6">6</text>
<text x="10.5" y="35.6">A</text>
<text x="285.5" y="35.6">A</text>
<text x="10.5" y="85.6">B</text>
<text x="285.5" y="85.6">B</text>
<text x="10.5" y="135.7">C</text>
<text x="285.5" y="135.7">C</text>
<text x="10.5" y="185.6">D</text>
<text x="285.5" y="185.6">D</text>
<text x="35" y="199.7">1</text>
<text x="85" y="199.7">2</text>
<text x="135" y="199.7">3</text>
<text x="185" y="199.7">4</text>
<text x="235" y="199.7">5</text>
<text x="285" y="199.7">6</text>
</g>
</svg>
